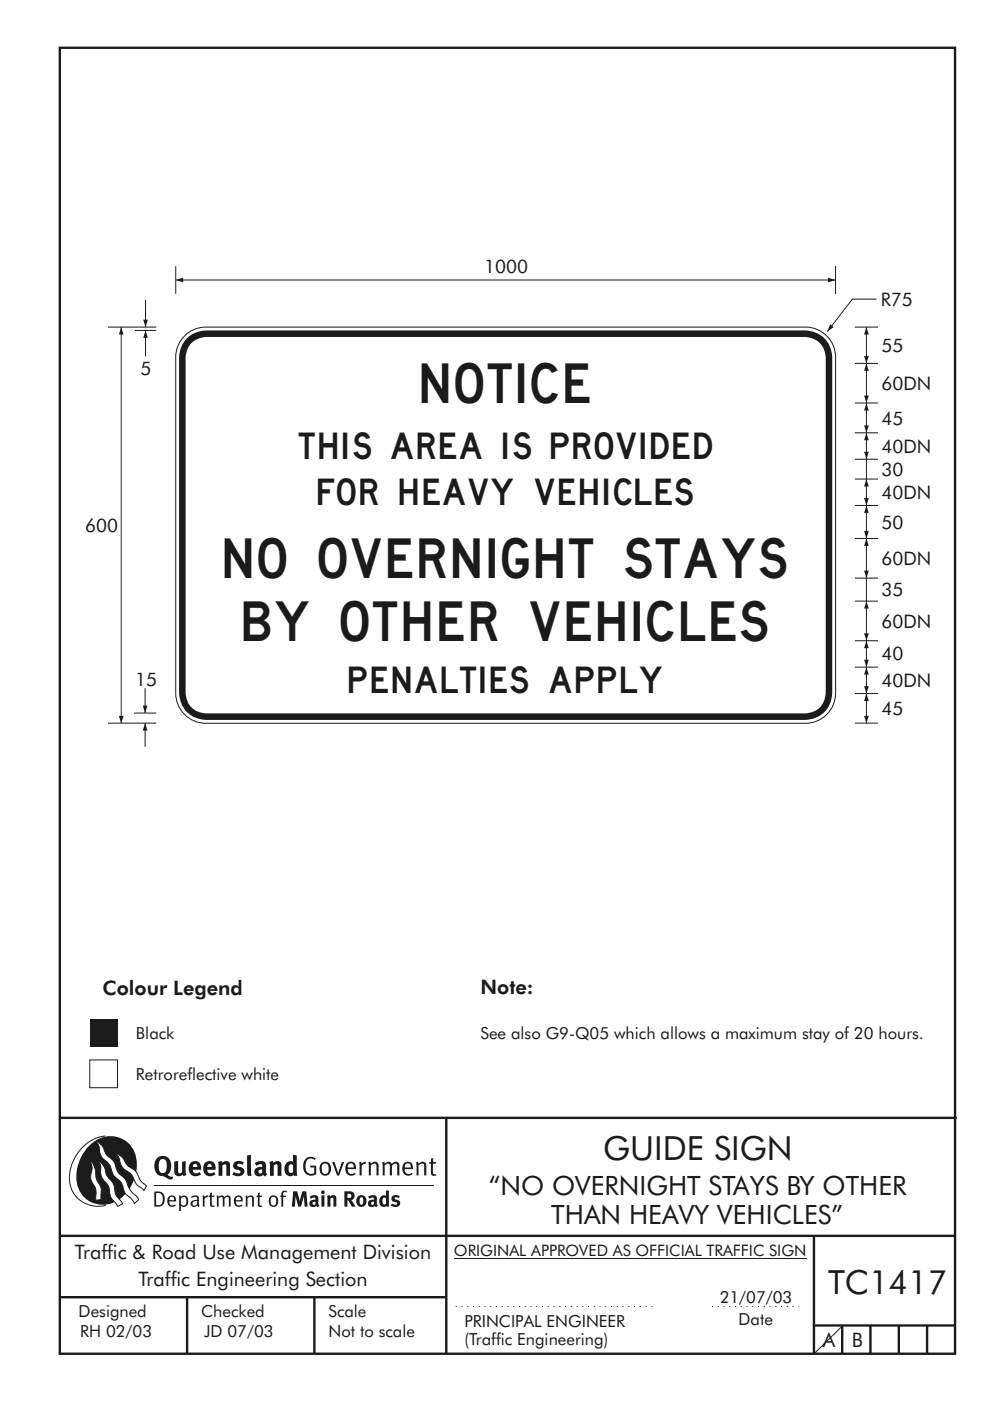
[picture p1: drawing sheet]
<svg xmlns="http://www.w3.org/2000/svg" width="210mm" height="297mm" viewBox="0 0 210 297" stroke-linecap="round" stroke-linejoin="round" font-family="sans-serif">
<g fill="none" stroke="#1f1a17" stroke-width=".51">
<path d="M12.7 10.1h189.9v276.9h-189.9zM12.7 237h190.3M94.7 236.9v50.1M12.7 262h190M12.7 275h82M39.7 275v12M66.7 275v12M172.7 262v25M172.7 281h30M178.7 281v6M184.7 281v6M190.7 281v6"/>
<path d="M196.7 281v6"/>
</g>
<path d="M151.1 277h18.4" fill="none" stroke="#1f1a17" stroke-width=".21" stroke-dasharray=".2 1" stroke-linecap="butt"/>
<path d="M19 216.2h5.9v5.9h-5.9z" fill="#1f1a17"/>
<path d="M19 224.7h5.9v5.9h-5.9z" fill-rule="evenodd" fill="#fff" stroke="#1f1a17" stroke-width=".21"/>
<path d="M96.3 266.7h74.7" fill="none" stroke="#1f1a17" stroke-width=".21"/>
<path d="M96.7 277h42.7" fill="none" stroke="#1f1a17" stroke-width=".21" stroke-dasharray=".2 1" stroke-linecap="butt"/>
<g fill="#1f1a17">
<path d="M64.9 245.6a1.61 1.61 0 0 1 2.1 .1l-.2 .2a1.17 1.17 0 0 0-1.4-.1 1.17 1.17 0 0 0-.6 1.2 1.42 1.42 0 0 0 1.2 1.9l.7-.2v-1.2h-.8l-.1-.4h1.3v1.9a1.82 1.82 0 0 1-2.2-.1 1.82 1.82 0 0 1-.6-2.1l.2-.7z" fill-rule="evenodd"/>
<path d="M68.2 246.6a1.77 1.77 0 0 0 .4 2.6 1.39 1.39 0 0 0 1.4-.5 1.39 1.39 0 0 0 .2-1.5 1.19 1.19 0 0 0-2-.6zM68.5 246.8a.83 .83 0 0 1 1 .1 .83 .83 0 0 1 .2 1 .75 .75 0 0 1-.6 1 .75 .75 0 0 1-.8-.8v-.9z" fill-rule="evenodd"/>
<path d="M70.5 246.4l.4-.1 .8 2.4 .8-2.3h.5l-1.1 2.8h-.4z" fill-rule="evenodd"/>
<path d="M73.6 246.7a1.74 1.74 0 0 0 .5 2.5h.9l.5-.3-.2-.3a.89 .89 0 0 1-1.1 .2 .89 .89 0 0 1-.4-.9h1.7a1.15 1.15 0 0 0-.4-1.4 1.15 1.15 0 0 0-1.5 .2zM74 246.9a.67 .67 0 0 1 .8-.1 .67 .67 0 0 1 .3 .7h-1.3z" fill-rule="evenodd"/>
<path d="M76.2 246.4l.4-.1 .1 .5 .5-.4 .5-.1-.2 .5a.61 .61 0 0 0-.8 .6v1.8h-.4z" fill-rule="evenodd"/>
<path d="M78.1 246.4l.5-.1 .1 .5a.89 .89 0 0 1 .9-.5 .89 .89 0 0 1 .7 .8v2.1h-.4v-2.1l-.1-.3-.3-.1-.8 .4v2.1h-.4z" fill-rule="evenodd"/>
<path d="M81.1 246.4l.4-.1 .1 .4a.83 .83 0 0 1 .8-.4 .83 .83 0 0 1 .7 .5 .86 .86 0 0 1 .9-.5 .86 .86 0 0 1 .7 .8v2.1h-.4l-.1-2.3a.5 .5 0 0 0-.8 0l-.2 .2v2.1h-.5v-2.2l-.4-.3-.7 .4v2.1h-.4z" fill-rule="evenodd"/>
<path d="M85.7 246.7a1.74 1.74 0 0 0 .5 2.5h.9l.5-.3-.2-.3a.89 .89 0 0 1-1.1 .2 .89 .89 0 0 1-.4-.9h1.7a1.15 1.15 0 0 0-.5-1.4 1.15 1.15 0 0 0-1.4 .2zM86 246.9a.67 .67 0 0 1 .9-.1 .67 .67 0 0 1 .3 .7h-1.3z" fill-rule="evenodd"/>
<path d="M88.3 246.4l.4-.1 .1 .5a.89 .89 0 0 1 .9-.5 .89 .89 0 0 1 .7 .8v2.1h-.4v-2.1l-.1-.3-.3-.1-.8 .4v2.1h-.4z" fill-rule="evenodd"/>
<path d="M91.5 245.7l.4-.2v.9h.7l-.2 .3h-.5v2.1l.1 .1h.5l.1 .3a.71 .71 0 0 1-1.2-.5v-2h-.3v-.3h.3z" fill-rule="evenodd"/>
<path d="M37 246.3l.8-.2v2a.46 .46 0 0 0 .2 .7 .46 .46 0 0 0 .6-.3v-2.2l.8-.1v2.3l.2 .6-.6 .3-.2-.3a1.03 1.03 0 0 1-1.2 .2 1.03 1.03 0 0 1-.6-1z" fill-rule="evenodd"/>
<path d="M40.4 246.6a1.64 1.64 0 0 0 0 2.3 1.64 1.64 0 0 0 2.3 .1l-.4-.5a.78 .78 0 0 1-.9 .3 .78 .78 0 0 1-.5-.8h1.8a1.37 1.37 0 0 0-.6-1.6 1.37 1.37 0 0 0-1.7 .2zM41 246.9a.48 .48 0 0 1 .7-.1 .48 .48 0 0 1 .2 .6h-1z" fill-rule="evenodd"/>
<path d="M43.5 246.6a1.65 1.65 0 0 0-.2 2 1.65 1.65 0 0 0 1.9 .7l.5-.3-.3-.5a.78 .78 0 0 1-.9 .3 .78 .78 0 0 1-.5-.8h1.8a1.37 1.37 0 0 0-.6-1.6 1.37 1.37 0 0 0-1.7 .2zM44.1 246.9a.48 .48 0 0 1 .6-.1 .48 .48 0 0 1 .2 .6h-.9z" fill-rule="evenodd"/>
<path d="M46.3 246.4l.7-.3 .1 .4a.95 .95 0 0 1 1-.3 .95 .95 0 0 1 .7 .9v2.2h-.8v-2.3l-.3-.2-.5 .3v2.2h-.8z" fill-rule="evenodd"/>
<path d="M49.7 246.5a1.73 1.73 0 0 1 2-.1l-.2 .6-.6-.2a.42 .42 0 0 0-.6 .3l.2 .2a1.23 1.23 0 0 1 1.4 1 1.47 1.47 0 0 1-2.3 .9l-.3-.1 .3-.6 .7 .3a.47 .47 0 0 0 .7-.3 .87 .87 0 0 0-1-.6l-.4-.2-.1-.4z" fill-rule="evenodd"/>
<path d="M54.1 246.6l.3 .6 .3-.2a.62 .62 0 0 1 .9 0v.4a1.21 1.21 0 0 0-1.3 .3 1.21 1.21 0 0 0-.2 1.4 1.19 1.19 0 0 0 1.7 0l.5 .3 .4-.4-.3-.4v-1.3a.96 .96 0 0 0-1.3-1.1zM55 248.1l.6-.1v.6a.43 .43 0 0 1-.6 .1 .43 .43 0 0 1 0-.6z" fill-rule="evenodd"/>
<path d="M57.2 246.4l.7-.3 .1 .4a.95 .95 0 0 1 1-.3 .95 .95 0 0 1 .7 .9v2.2h-.8v-2.3l-.3-.2-.5 .3v2.2h-.8z" fill-rule="evenodd"/>
<path d="M62.2 244.8v1.6a1.29 1.29 0 0 0-1.4 .1 1.29 1.29 0 0 0-.5 1.3 1.24 1.24 0 0 0 .5 1.4 1.24 1.24 0 0 0 1.5-.1l.1 .2h.7l-.1-4.3zM61.5 246.9h.4l.3 .1v1.5l-.3 .2a.48 .48 0 0 1-.6-.5 1.52 1.52 0 0 1 .2-1.3z" fill-rule="evenodd"/>
<path d="M52.4 245l.8-.2 .2 4.5h-.8l-.1-.2z" fill-rule="evenodd"/>
</g>
<path d="M22.4 240.9a9 9 0 0 0-7.4 10.8 6.2 6.2 0 0 0 7.5 3.9M32.7 251.4h59.4" fill="none" stroke="#1f1a17" stroke-width=".21"/>
<path d="M19.1 242.7a5.7 5.7 0 0 1 6.5-1.4 5.7 5.7 0 0 1 3.4 5.7 8.6 8.6 0 0 1-6.2 8.4 5.7 5.7 0 0 1-6.5-7.1 9.9 9.9 0 0 1 2.8-5.6z" fill-rule="evenodd" fill="#1f1a17"/>
<path d="M24.4 244.6a3.1 3.1 0 0 1 2.3 2.1l.8 .8a3.2 3.2 0 0 1 2 2.3l.4 .7 1.2 1-.6 .9-.2-.3a3.5 3.5 0 0 1-1.9-2 3.8 3.8 0 0 0-2.1-2.2 3.5 3.5 0 0 1-1-2.3zM20.4 242a3.4 3.4 0 0 1 1.9 2.4l.7 .9a3.3 3.3 0 0 1 1.7 2.5 4.4 4.4 0 0 0 1.7 2l.3 .3a6.1 6.1 0 0 0 2.5 3.7l.2 .5-.9 .9a6.1 6.1 0 0 0-1.9-2.2l-.4-.7a3.6 3.6 0 0 0-1.9-2.8l-.6-1.1a3.6 3.6 0 0 0-1.9-2.8 3.7 3.7 0 0 1-.8-2.4zM21 246.2a3.4 3.4 0 0 1 1.5 2.7l.6 .9a3.8 3.8 0 0 1 1.4 3.1l.3 .8 1.2 1.5-1 .6-.5-.8a3.2 3.2 0 0 1-1.3-2.8 4.3 4.3 0 0 0-1.4-2.2 4.7 4.7 0 0 1-.5-2.9zM19.2 246.1a5.1 5.1 0 0 1 1.2 3.7l.3 .7a3.1 3.1 0 0 1 .7 3l.1 .8-1.1 .2-.1-.8a3.5 3.5 0 0 0-.9-3.2 3.6 3.6 0 0 1 .1-2.6z" fill-rule="evenodd" fill="#fff" stroke="#1f1a17" stroke-width=".21"/>
<g fill="#1f1a17">
<path d="M33.4 245.5a2.51 2.51 0 0 0 .4 3.7l.8 .2a2.78 2.78 0 0 0 2 .6l.2-.5h-.6l-.7-.4a2.56 2.56 0 0 0 0-3.8 1.83 1.83 0 0 0-2.1 .2zM34 245.9a.87 .87 0 0 1 1 0 .87 .87 0 0 1 .4 .9v.4a1.17 1.17 0 0 1-.9 1.5h-.3a2.38 2.38 0 0 1-.2-2.8z" fill-rule="evenodd"/>
<path d="M33.1 252.9v2.6a1.12 1.12 0 0 0 1.2-.3 1.12 1.12 0 0 0 .2-1.1l-.1-.6-.3-.4zM32.7 252.6h1.1a1.67 1.67 0 0 1 1.2 1.7 1.67 1.67 0 0 1-1.3 1.5h-1zM36.1 253.9l-.2 .6h1.1a.55 .55 0 0 0-.3-.7 .55 .55 0 0 0-.6 .1zM35.8 253.8a.95 .95 0 0 1 1.2-.2 .95 .95 0 0 1 .4 1.1h-1.5a.72 .72 0 0 0 .4 .8 .72 .72 0 0 0 .9-.1l.1 .2a1.15 1.15 0 0 1-1.5 0 1.15 1.15 0 0 1-.2-1.5zM38.4 254.1v1.2a.7 .7 0 0 0 .9 .1 .7 .7 0 0 0 .2-.9 .61 .61 0 0 0-.4-.7 .61 .61 0 0 0-.7 .3zM38 253.5l.3-.1 .1 .4a.95 .95 0 0 1 1.2-.1 .95 .95 0 0 1 .3 1.1 .92 .92 0 0 1-.5 1 .92 .92 0 0 1-1-.2v1.1l-.4 .1zM40.9 254.9a.5 .5 0 0 0 .2 .7 .5 .5 0 0 0 .7-.3v-.7zM40.5 253.8a1 1 0 0 1 1.7 .2v1.4l.2 .3-.2 .2-.3-.3a.78 .78 0 0 1-1.4-.1 .78 .78 0 0 1 .8-1.1h.5a.58 .58 0 0 0-.3-.7 .58 .58 0 0 0-.7 .3zM43 253.5l.3-.1 .1 .4 .3-.3h.5l-.2 .3a.52 .52 0 0 0-.6 .6v1.4h-.4zM44.6 252.9l.4-.1-.1 .7h.6l-.1 .3h-.5v1.5a.35 .35 0 0 0 .6 .3v.2a.57 .57 0 0 1-.6 .1 .57 .57 0 0 1-.3-.5v-1.6h-.3v-.3h.3zM45.9 253.5l.4-.1 .1 .4 .2-.2a.64 .64 0 0 1 1 .2 .7 .7 0 0 1 .8-.4 .7 .7 0 0 1 .5 .7v1.7h-.4v-1.7l-.2-.3-.7 .3v1.7h-.3v-1.6a.38 .38 0 0 0-.3-.5 .38 .38 0 0 0-.5 .3l-.1 .1v1.7h-.4zM50.2 253.9l-.2 .6h1.1a.55 .55 0 0 0-.2-.7 .55 .55 0 0 0-.7 .1zM49.9 253.8a.95 .95 0 0 1 1.2-.2 .95 .95 0 0 1 .4 1.1h-1.5a.72 .72 0 0 0 .4 .8 .72 .72 0 0 0 .9-.1l.1 .2a1.15 1.15 0 0 1-1.5 0 1.15 1.15 0 0 1-.2-1.5zM52.1 253.5l.3-.1 .1 .4a.72 .72 0 0 1 .8-.4 .72 .72 0 0 1 .6 .7v1.7h-.4v-1.5a.45 .45 0 0 0-.3-.6 .45 .45 0 0 0-.5 .3l-.2 .1v1.7h-.3zM54.7 252.9l.4-.1v.7h.6l-.1 .3h-.5v1.5a.35 .35 0 0 0 .5 .3v.2a.57 .57 0 0 1-.6 .1 .57 .57 0 0 1-.3-.5v-1.6h-.3v-.3h.3zM57.6 253.9l-.2 .7a.65 .65 0 0 0 .3 .9 .65 .65 0 0 0 .8-.3l.1-.1a.93 .93 0 0 0-.7-1.4zM57.3 253.8a1.12 1.12 0 0 1 1.4 0 1.12 1.12 0 0 1 .2 1.4 1.01 1.01 0 0 1-1.2 .7 1.01 1.01 0 0 1-.7-1.2zM59.9 252.6l.5-.2 .5 .2-.2 .2-.3-.1-.3 .2v.6h.6l-.1 .3h-.5v2h-.4v-2h-.2v-.3h.2zM62.2 252.6l-.3 3.2h.7l.1-2.2 .6 2.2h.5l.7-2.2 .1 2.2h.7l-.3-3.2h-.9l-.5 2.1-.5-2.1zM65.7 253.7l.3 .5a.51 .51 0 0 1 .5-.3 .51 .51 0 0 1 .4 .4v.1a.88 .88 0 0 0-1.1 .3 .88 .88 0 0 0 .2 1.1 .9 .9 0 0 0 1.1-.1l.3 .3 .4-.4-.3-.3v-1.1a.87 .87 0 0 0-.4-.8 .87 .87 0 0 0-1 .1zM66.4 254.9l.5-.1v.5l-.1 .1h-.3l-.2-.1zM68.2 253.5v2.3h.6v-2.4zM68.1 252.8a.4 .4 0 0 0 .8 0 .4 .4 0 0 0-.8 0zM69.4 253.5l.1 2.3h.6v-1.7a.33 .33 0 0 1 .4-.2 .33 .33 0 0 1 .2 .4v1.5h.7v-1.7a.75 .75 0 0 0-.6-.7 .75 .75 0 0 0-.8 .3v-.3zM73.1 252.6v3.2h.6v-1.3l.3 .2 .7 1.1h.7l-.9-1.4a.94 .94 0 0 0 .7-1 .94 .94 0 0 0-.9-.8zM73.7 253.1a.51 .51 0 0 1 .7 .1 .51 .51 0 0 1-.1 .8h-.6zM75.9 253.7a1.19 1.19 0 0 0-.1 1.8 1.19 1.19 0 0 0 1.7-.1 1.19 1.19 0 0 0 0-1.6 1.19 1.19 0 0 0-1.6-.1zM76.5 253.9h.2a.99 .99 0 0 1 0 1.5 1.06 1.06 0 0 1-.2-1.5zM78.1 253.7l.3 .5a.51 .51 0 0 1 .5-.3 .51 .51 0 0 1 .4 .4v.1a.88 .88 0 0 0-1.1 .3 .88 .88 0 0 0 .2 1.1 .9 .9 0 0 0 1.1-.1l.3 .3 .4-.4-.2-.3v-1.1a.87 .87 0 0 0-.5-.8 .87 .87 0 0 0-1 .1zM78.9 254.9l.4-.1v.5l-.1 .1h-.3l-.2-.1zM81.9 252.4v1.2a1.2 1.2 0 0 0-1.4 .5 1.2 1.2 0 0 0 .2 1.5l.5 .3 .8-.2v.1h.6l-.1-3.3zM81.4 254l.5 .1-.1 1.2a.46 .46 0 0 1-.5 0 .46 .46 0 0 1-.2-.6zM83.3 253.6a.79 .79 0 0 0-.2 1 .79 .79 0 0 0 1 .3 .33 .33 0 0 1 0 .5 .33 .33 0 0 1-.5 0l-.5-.2-.2 .4a1.15 1.15 0 0 0 1.2 .3 1.15 1.15 0 0 0 .8-1 1.49 1.49 0 0 0-1.2-.7 .4 .4 0 0 1 .3-.4 .4 .4 0 0 1 .4 .1l.2 .1 .2-.4a1.47 1.47 0 0 0-1.5 0z" fill-rule="evenodd"/>
</g>
<path d="M39.2 71.2a6.4 6.4 0 0 1 4.4-1.9h127.3a6.4 6.4 0 0 1 6.4 6.4v71.3a6.4 6.4 0 0 1-6.4 6.3h-127.3a6.4 6.4 0 0 1-6.3-6.3v-71.3a6.3 6.3 0 0 1 1.9-4.5z" fill-rule="evenodd" fill="#fff" stroke="#1f1a17" stroke-width=".21"/>
<path d="M39.7 71.7a5.9 5.9 0 0 1 4-1.6h127.2a5.7 5.7 0 0 1 5.7 5.7v71.1a5.7 5.7 0 0 1-5.7 5.7h-127.2a5.7 5.7 0 0 1-5.7-5.7v-71.1a6.1 6.1 0 0 1 1.7-4.1z" fill-rule="evenodd" fill="#1f1a17"/>
<path d="M40.9 72.5a4.8 4.8 0 0 1 2.8-1.1h127.1a4.3 4.3 0 0 1 4.4 4.4v71.1a4.3 4.3 0 0 1-4.4 4.4h-127.1a4.3 4.3 0 0 1-4.3-4.4v-71.1a4.6 4.6 0 0 1 1.5-3.3z" fill-rule="evenodd" fill="#fff"/>
<path d="M37.3 59.4h140" fill="none" stroke="#1f1a17" stroke-width=".21"/>
<g fill="#1f1a17">
<path d="M37.3 59.4l1.6-.5v1z" fill-rule="evenodd"/>
<path d="M175.7 58.9l1.6 .5-1.6 .5z" fill-rule="evenodd"/>
</g>
<path d="M183.8 77v8.4" fill="none" stroke="#1f1a17" stroke-width=".21"/>
<g fill="#1f1a17">
<path d="M183.8 77l.5 1.6h-1z" fill-rule="evenodd"/>
<path d="M183.3 83.9h1l-.5 1.5z" fill-rule="evenodd"/>
</g>
<path d="M183.8 147v6.3" fill="none" stroke="#1f1a17" stroke-width=".21"/>
<g fill="#1f1a17">
<path d="M183.8 147l.5 1.6h-1z" fill-rule="evenodd"/>
<path d="M183.3 151.8h1l-.5 1.5z" fill-rule="evenodd"/>
</g>
<path d="M183.8 122.6v13.2" fill="none" stroke="#1f1a17" stroke-width=".21"/>
<g fill="#1f1a17">
<path d="M183.3 134.3h1l-.5 1.5z" fill-rule="evenodd"/>
<path d="M183.8 127.4l.5 1.6h-1z" fill-rule="evenodd"/>
</g>
<path d="M37.3 56.4v5.9M177.3 56.4v5.9M181.4 77h4.9M181.4 85.4h4.9M181.4 122.6h4.9M181.4 127.4h4.9M181.4 135.8h4.9M181.4 153.3h4.9M181.4 147h4.9M183.8 141.4v5.6" fill="none" stroke="#1f1a17" stroke-width=".21"/>
<g fill="#1f1a17">
<path d="M183.8 141.4l.5 1.6h-1z" fill-rule="evenodd"/>
<path d="M183.3 145.5h1l-.5 1.5z" fill-rule="evenodd"/>
</g>
<path d="M183.8 135.8v5.6M181.4 141.4h4.9" fill="none" stroke="#1f1a17" stroke-width=".21"/>
<g fill="#1f1a17">
<path d="M183.8 135.8l.5 1.6h-1z" fill-rule="evenodd"/>
<path d="M183.3 139.9h1l-.5 1.5z" fill-rule="evenodd"/>
</g>
<path d="M181.4 107.2h4.9M183.8 101.6v5.6" fill="none" stroke="#1f1a17" stroke-width=".21"/>
<g fill="#1f1a17">
<path d="M183.8 101.6l.5 1.5h-1z" fill-rule="evenodd"/>
<path d="M183.3 105.6h1l-.5 1.6z" fill-rule="evenodd"/>
</g>
<path d="M186 63.4h-5.2l-5.3 6.9M181.4 101.6h4.9" fill="none" stroke="#1f1a17" stroke-width=".21"/>
<path d="M176.1 68.8l.8 .6-1.4 .9z" fill-rule="evenodd" fill="#1f1a17"/>
<path d="M181.4 97.4h4.9M183.8 91.8v9.8" fill="none" stroke="#1f1a17" stroke-width=".21"/>
<g fill="#1f1a17">
<path d="M183.8 91.8l.5 1.5h-1z" fill-rule="evenodd"/>
<path d="M183.3 95.8h1l-.5 1.6z" fill-rule="evenodd"/>
</g>
<path d="M183.8 69.3v7.7M181.4 91.8h4.9" fill="none" stroke="#1f1a17" stroke-width=".21"/>
<g fill="#1f1a17">
<path d="M183.8 69.3l.5 1.6h-1z" fill-rule="evenodd"/>
<path d="M183.3 75.5h1l-.5 1.5z" fill-rule="evenodd"/>
</g>
<path d="M181.4 69.3h4.9M183.8 114.2v8.4" fill="none" stroke="#1f1a17" stroke-width=".21"/>
<g fill="#1f1a17">
<path d="M183.3 121h1l-.5 1.6z" fill-rule="evenodd"/>
<path d="M183.8 114.2l.5 1.5h-1z" fill-rule="evenodd"/>
</g>
<path d="M181.4 114.2h4.9M183.8 107.2v7" fill="none" stroke="#1f1a17" stroke-width=".21"/>
<g fill="#1f1a17">
<path d="M183.3 112.6h1l-.5 1.6z" fill-rule="evenodd"/>
<path d="M183.8 107.2l.5 1.5h-1z" fill-rule="evenodd"/>
</g>
<path d="M183.8 85.5v6.3" fill="none" stroke="#1f1a17" stroke-width=".21"/>
<g fill="#1f1a17">
<path d="M183.8 85.5l.5 1.5h-1z" fill-rule="evenodd"/>
<path d="M183.3 90.2h1l-.5 1.6z" fill-rule="evenodd"/>
</g>
<path d="M25.7 69.3v84" fill="none" stroke="#1f1a17" stroke-width=".21"/>
<g fill="#1f1a17">
<path d="M25.2 151.8h1l-.5 1.5z" fill-rule="evenodd"/>
<path d="M25.7 69.3l.5 1.6h-1z" fill-rule="evenodd"/>
</g>
<path d="M22.9 69.3h10.3M28.6 70.1h4.6M22.9 153.3h10.3M28.4 151.2h4.8M30.8 145.9v5.3" fill="none" stroke="#1f1a17" stroke-width=".21"/>
<path d="M30.3 149.6h1l-.5 1.6z" fill-rule="evenodd" fill="#1f1a17"/>
<path d="M30.9 70.1v5.5" fill="none" stroke="#1f1a17" stroke-width=".21"/>
<path d="M30.9 70.1l.5 1.5h-1z" fill-rule="evenodd" fill="#1f1a17"/>
<path d="M30.8 153.3v5" fill="none" stroke="#1f1a17" stroke-width=".21"/>
<path d="M30.8 153.3l.5 1.6h-1z" fill-rule="evenodd" fill="#1f1a17"/>
<path d="M30.9 63.6v5.7" fill="none" stroke="#1f1a17" stroke-width=".21"/>
<path d="M30.4 67.8h1l-.5 1.5z" fill-rule="evenodd" fill="#1f1a17"/>
<path d="M178.6 281.3l-5.8 5.7" fill="none" stroke="#1f1a17" stroke-width=".21"/>
<g font-size="8.4" fill="#1f1a17">
<text x="89.5" y="85.4">NOTICE</text>
<text x="47.7" y="122.6">NO OVERNIGHT STAYS</text>
<text x="51.7" y="135.8">BY OTHER VEHICLES</text>
</g>
<g font-size="7.1" fill="#1f1a17">
<text x="128" y="245.9">GUIDE SIGN</text>
<text x="175.7" y="274.4">TC1417</text>
</g>
<g font-size="5.6" fill="#1f1a17">
<text x="63.4" y="97.4">THIS AREA IS PROVIDED</text>
<text x="67.5" y="107.2">FOR HEAVY VEHICLES</text>
<text x="74.1" y="146.9">PENALTIES APPLY</text>
<text x="103.7" y="253.3">“NO OVERNIGHT STAYS BY OTHER</text>
<text x="117" y="259.6">THAN HEAVY VEHICLES”</text>
</g>
<g font-size="4.2" fill="#1f1a17">
<text x="21.7" y="211">Colour Legend</text>
<text x="102" y="210.8">Note:</text>
<text x="15.9" y="267">Traffic &amp; Road Use Management Division</text>
<text x="29.4" y="272.6">Traffic Engineering Section</text>
<text x="174.6" y="285.6">A</text>
<text x="180.7" y="285.6">B</text>
</g>
<g font-size="4" fill="#1f1a17">
<text x="102.7" y="57.8">1000</text>
<text x="186.9" y="65">R75</text>
<text x="187" y="74.6">55</text>
<text x="29.8" y="79.5">5</text>
<text x="187" y="82.7">60DN</text>
<text x="187" y="96">40DN</text>
<text x="187" y="90">45</text>
<text x="187" y="100.9">30</text>
<text x="187" y="105.8">40DN</text>
<text x="18" y="112.8">600</text>
<text x="187" y="112.1">50</text>
<text x="187" y="119.8">60DN</text>
<text x="187" y="126.4">35</text>
<text x="187" y="133.1">60DN</text>
<text x="187" y="140">40</text>
<text x="28.7" y="145.4">15</text>
<text x="187" y="145.7">40DN</text>
<text x="187" y="151.6">45</text>
</g>
<g font-size="3.5" fill="#1f1a17">
<text x="28.9" y="220.3">Black</text>
<text x="102" y="220.4">See also G9-Q05 which allows a maximum stay of 20 hours.</text>
<text x="28.9" y="228.9">Retroreflective white</text>
<text x="16.7" y="279.3">Designed</text>
<text x="42.7" y="279.3">Checked</text>
<text x="69.7" y="279.3">Scale</text>
<text x="98.5" y="281.4">PRINCIPAL ENGINEER</text>
<text x="152.7" y="276.3">21/07/03</text>
<text x="156.7" y="281">Date</text>
<text x="17" y="283.5">RH 02/03</text>
<text x="43.3" y="283.5">JD 07/03</text>
<text x="69.7" y="283.6">Not to scale</text>
<text x="98.5" y="285.1">(Traffic Engineering)</text>
</g>
<text font-size="3.4" fill="#1f1a17" x="96.3" y="266.3">ORIGINAL APPROVED AS OFFICIAL TRAFFIC SIGN</text>
</svg>
